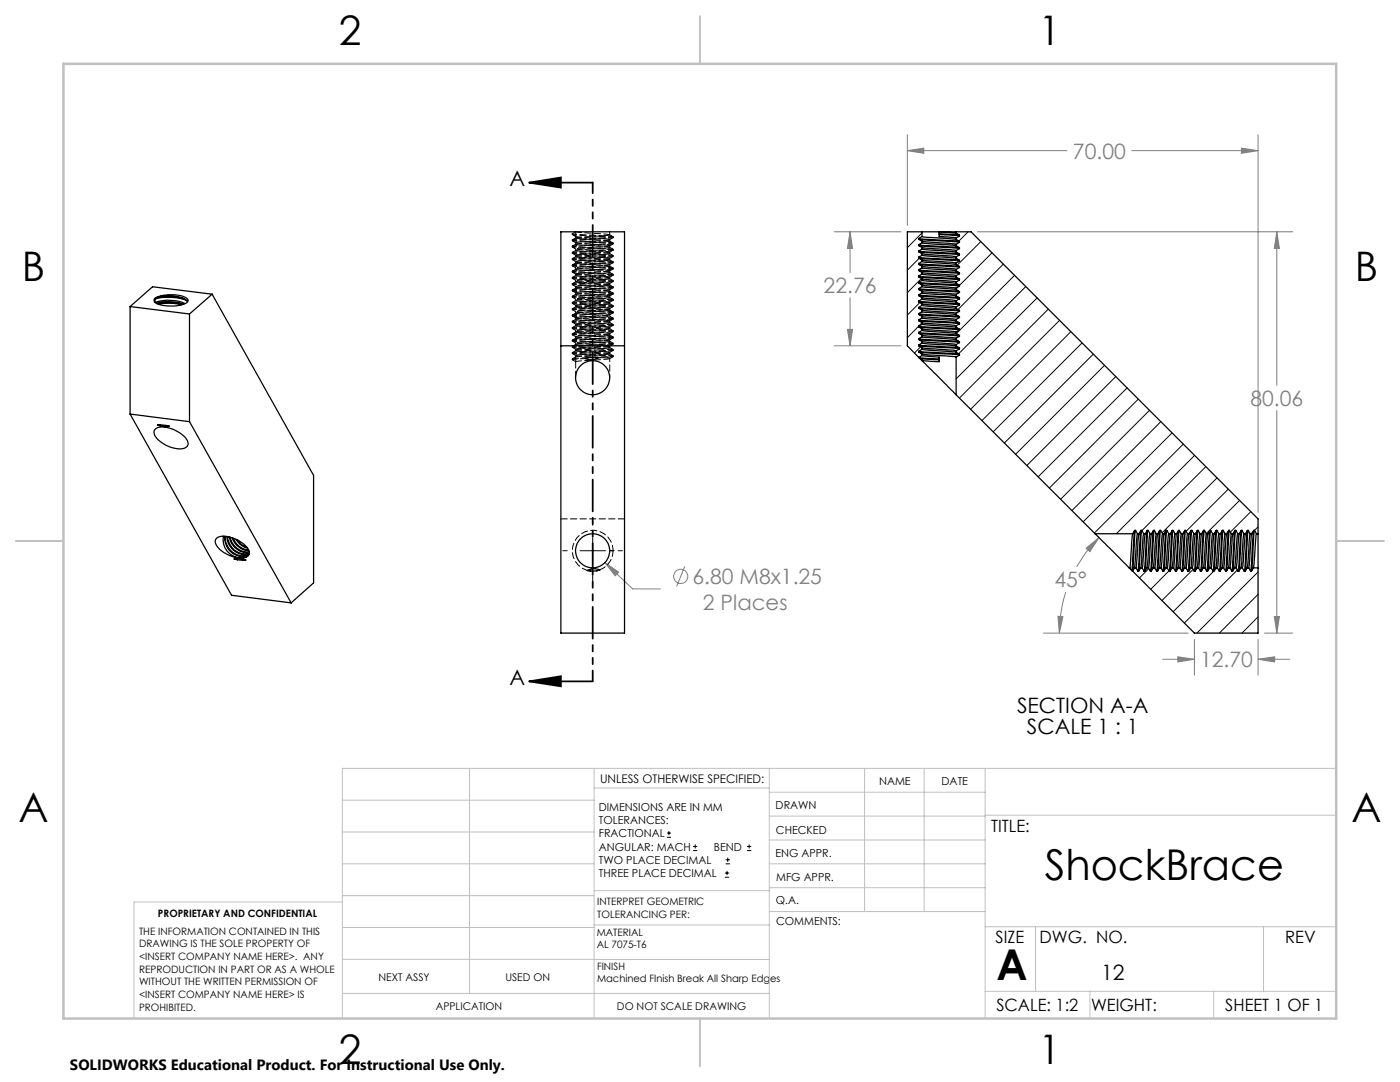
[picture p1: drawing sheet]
<svg xmlns="http://www.w3.org/2000/svg" width="279mm" height="216mm" viewBox="0 0 279 216" stroke-linecap="round" stroke-linejoin="round" font-family="sans-serif">
<g fill="none" stroke="#808080" stroke-width=".2">
<path d="M181.1 30.1l3.3-.5v1zM181.1 26.9v18.1M181.1 30.1h31.8M225.8 30.1h25.3M247.8 29.6l3.3 .5-3.3 .5zM251.1 26.9v75.4M166.5 46.2h13.3M169.7 46.2l.4 3.4h-1zM169.7 46.2v8.2M169.7 59.4v9.6M195.1 46.2h62.9M254.8 46.2l.5 3.4h-1z"/>
<path d="M254.8 46.2v30.7M166.5 69h13.3M169.1 65.7h1l-.4 3.3zM254.8 81.9v44.4M120.7 112.3l2.8 1.9-.7 .7zM120.7 112.3l5.6 5.2h5.5M136.7 113l-1.7 4M212.7 118.1a27.7 27.7 0 0 0-1.3 8.2M216.7 109.4l2.6-2.1-1.8 2.8zM219.3 107.3a25.5 25.5 0 0 0-4.4 5.8M208.2 126.3h28.9M211.1 123h1l-.7 3.3z"/>
<path d="M232 131.6h6.4M235.1 131.1l3.3 .5-3.3 .5zM238.4 127.6v7.1M251.1 131.6l3.3-.5v1zM251.1 127.6v7.1M251.1 131.6h6.3M252.3 126.3h5.7M254.3 123h1l-.5 3.3z"/>
<circle cx="135.9" cy="115" r="1.41"/>
</g>
<g fill="none" stroke="#000" stroke-width=".2">
<path d="M112.3 109.9h.9M115.7 109.9h5.1M118.3 104v.8M118.3 107.4v5M118.3 115v.9M123.4 109.9h.8M133.1 167.1h.8M133.1 166.2h.8M133.5 165.8v.9M138.3 169.7h.8M138.3 168.9h.8M138.7 168.5v.8"/>
<path d="M144.7 175h.8M144.7 174.2h.8M144.8 172.4h.9M144.8 171.6h.9M145.1 173.8v.8M145.2 171.1v.9M149.1 169.7h.8M149.1 168.9h.8M149.5 168.5v.8"/>
</g>
<path d="M105.6 36.4h12.7M105.6 36.4l6.3-1v2zM105.6 136h12.7M105.6 136l6.3-1.1v2z" fill="none" stroke="#000" stroke-width=".35"/>
<path d="M118.3 36.4v99.5" fill="none" stroke="#000" stroke-width=".35" stroke-dasharray="6.3 1.3 1.3 1.3 1.3 1.3" stroke-dashoffset="4.2"/>
<g fill="none" stroke="#c0c0c0" stroke-width=".2">
<path d="M68.3 159.7h50.3M93.7 153.3v44.9M118.6 153.3v49.9M118.6 157.2h34.9M153.5 153.3v49.9M153.5 158.1h43.1M172.5 153.3v28.6M184.4 153.3v28.6M196.6 153.3v49.9M266.7 153.3h-198.4v49.9M68.3 178.7h50.3M68.3 172.4h50.3"/>
<path d="M68.3 166h50.3M68.3 180h-41.6v23.2M118.6 177.7h35M153.5 167.6h43.1M153.5 162.8h43.1M153.5 172.4h43.1M153.5 177.1h43.1M196.6 162.7h70.1M68.3 198.2h85.2M68.3 191.4l85.2 .1M68.3 185.1h50.3M118.6 184.6h35"/>
<path d="M153.6 181.9h43M196.6 197.8h70.1M196.6 184.9h70.1M206.7 184.9v12.9M217.5 197.8v5.4M242.2 197.8v5.4M252.2 184.9v12.9"/>
</g>
<path d="M139.7 3.2v9.5M3.1 107.9h9.6M266.7 107.9h9.5M139.7 203.2v9.6" fill="none" stroke="#c0c0c0" stroke-width=".25"/>
<path d="M12.7 12.7h254v190.5h-254z" fill="none" stroke="#c0c0c0" stroke-width=".5"/>
<path d="M105.6 36.4l6.3-1v2zM105.6 136l6.3-1.1v2z" fill="#000"/>
<path d="M120.7 112.3l2.1 2.6 .7-.7zM169.7 46.2l.4 3.4h-1zM169.1 65.7h1l-.4 3.3zM235.1 131.1l3.3 .5-3.3 .5zM251.1 131.6l3.3-.5v1zM254.8 46.2l.5 3.4h-1zM254.3 123h1l-.5 3.3zM181.1 30.1l3.3-.5v1zM247.8 29.6l3.3 .5-3.3 .5zM216.7 109.4l2.6-2.1-1.8 2.8zM211.1 123h1l-.7 3.3z" fill="#808080"/>
<g fill="none" stroke="#000" stroke-width=".25">
<path d="M30.8 59.7a6.2 6.2 0 0 1 4.8-.8 1.97 1.97 0 0 1 1.9 1.1v.2a6.2 6.2 0 0 1-4.8 .8l-1.5-.5-.4-.3zM30.9 59.5a7.3 7.3 0 0 1 6.4 .4l.1 .2M30.9 59.7a9.9 9.9 0 0 1 6.4 .3M30.9 59.5v.8M31 59.5a10 10 0 0 1 5.8 .2M42.3 58.7l-11.9-1.5-4.4 4M42.3 58.7l-4.5 4M42.3 58.7l20.3 36.2v21.4l-4.5 4M111.9 46.2h12.7v80.1h-12.7zM183.3 52.6l8.1 .6M183.3 58.8l8.1 .6M183.3 57.6l8.1 .6"/>
<path d="M183.3 47.6l8.1 .6M183.3 51.3l8.1 .6M183.3 53.8l8.1 .6M183.3 56.3l8.1 .6M183.3 50.1l8.1 .6M183.3 55.1l8.1 .6M183.3 48.8l8.1 .6M183.3 58.8v.2l.7 .4M183.3 55.1v.1l.7 .4M183.3 51.3v.2l.7 .4M183.3 57.6v.1l.7 .4M183.3 53.8v.2l.7 .4"/>
<path d="M183.3 47.6v.1l.7 .4M183.3 56.3v.2l.7 .4M183.3 52.6v.1l.7 .4M183.3 48.8v.2l.7 .4M183.3 50.1v.1l.7 .4M183.4 59l8.1 .6M183.4 55.3l8.1 .5M183.4 51.5l8.1 .6M183.4 57.8l8.1 .5M183.4 56.5l8.1 .6M183.4 52.8l8.1 .6M183.4 49l8.1 .6"/>
<path d="M183.4 50.3l8.1 .6M183.5 54l8 .6M183.5 47.8l8 .6M184 52.2l-.7 .4M184 52.2l6.8 .6M184 51.9l6.8 .6M184 58.5l-.7 .3M184 58.5l6.8 .6M184 58.1l6.8 .6M184 57.2l-.7 .4M184 57.2l6.8 .6M184 56.9l6.8 .6"/>
<path d="M184 47.2l-.7 .4M184 47.2l6.8 .6M184 46.2h3.4M184 50.9l6.8 .7M184 50.6l6.8 .7M184 50.9l-.7 .4M184 53.4l-.7 .4M184 53.4l6.8 .7M184 53.1l6.8 .7M184 56l-.7 .3M184 56l6.8 .6M184 55.6l6.8 .7"/>
<path d="M184 49.7l-.7 .4M184 49.7l6.8 .6M184 49.4l6.8 .6M184 59.7l6.8 .6M184 59.4l6.8 .6M184 59.7l-.7 .4M184 54.7l6.8 .6M184 54.4l6.8 .6M184 54.7l-.7 .4M184 48.4l6.8 .7M184 48.1l6.8 .7M184 48.4l-.7 .4"/>
<path d="M184 46.2h-2.9v22.8l2.3 2.3M184 46.2v1M184 48.1v.3M184 49.4v.3M184 50.6v.3M184 51.9v.3M184 53.1v.3M184 54.4v.3M184 55.6v.4M184 56.9v.3M184 58.1v.4M184 59.4v.3"/>
<path d="M187.4 46.2v1l3.4 .3M187.4 46.2l3.3 .3M187.4 46.2h3.4M187.4 46.6l4 .3M187.4 46.8l4.1 .3M190.8 46.5v.1M190.8 52.8l.7 .4v.2M190.8 59.1l.7 .3v.2M190.8 57.8l.7 .4v.1M190.8 47.8l.7 .4v.2M190.8 51.6l.7 .4v.1M190.8 54.1l.7 .4v.1"/>
<path d="M190.8 56.6l.7 .3v.2M190.8 50.3l.7 .4v.2M190.8 55.3l.7 .4v.1M190.8 49.1l.7 .4v.1M190.8 46.6l.7 .4v.1M190.8 46.2h3l57.3 57.3v3M190.8 46.2v.4M190.8 47.5v.3M190.8 48.8v.3M190.8 50v.3M190.8 51.3v.3M190.8 52.5v.3"/>
<path d="M190.8 53.8v.3M190.8 55v.3M190.8 56.3v.3M190.8 57.5v.3M190.8 58.7v.4M191.5 59.6l-.7 .4M191.5 58.3l-.7 .4M191.5 57.1l-.7 .4M191.5 55.8l-.7 .5M191.5 54.6l-.7 .4M191.5 53.4l-.7 .4M191.5 52.1l-.7 .4"/>
<path d="M191.5 50.9l-.7 .4M191.5 49.6l-.7 .4M191.5 48.4l-.7 .4M191.5 47.1l-.7 .4M26 61.2l11.8 1.5M26 61.2v21.4M31 60.4a7.6 7.6 0 0 1 5.9 .2M31.3 60.6a8.6 8.6 0 0 1 5.3 .1M31.4 60.6h.1a10.4 10.4 0 0 1 5 .1M31.6 60.7l.7-.1a10.6 10.6 0 0 1 4 .2M37.8 62.7v21.4M111.9 69h12.7"/>
<path d="M116.8 71.5l1.9-.2 .6 .1-1.3 .4zM183.3 63.8l8.1 .6M183.3 70.1l8.1 .6M183.3 68.8l8.1 .6M183.3 65.1l8.1 .6M183.3 62.6l8.1 .5M183.3 67.6l8.1 .6M183.3 61.3l8.1 .6M183.3 60.1l8.1 .6M183.3 66.3l8.1 .6M183.3 68.8v.2l.7 .4M183.3 70.1v.1l.7 .4"/>
<path d="M183.3 67.6v.1l.7 .4M183.3 66.3v.2l.7 .4M183.3 65.1v.1l.7 .4M183.3 62.6v.1l.7 .4M183.3 60.1v.2l.7 .3M183.3 61.3v.2l.7 .4M183.3 63.8v.2l.7 .4M183.4 71.3v.1M183.4 71.4l4 .2M183.4 71.4l.2 .1M183.4 69l8.1 .6M183.4 70.3l8.1 .6"/>
<path d="M183.4 67.8l8.1 .6M183.4 65.3l8.1 .6M183.4 62.8l8.1 .6M183.4 61.5l8.1 .6M183.4 64l8.1 .6M183.5 66.5l8 .6M183.5 60.3l8 .6M183.6 71.5l3.8 .3M183.6 71.5l.2 .3M184 72l6.8 6.8M184 70.9l3.4 .4v.9l-3.3-.3M184 70.6l6.8 .7"/>
<path d="M184 70.9l-.6 .4M184 63.4l-.7 .4M184 63.4l6.8 .7M184 63.1l6.8 .6M184 69.7l-.7 .4M184 69.7l6.8 .6M184 69.4l6.8 .6M184 68.4l6.8 .7M184 68.1l6.8 .7M184 68.4l-.7 .4M184 64.7l6.8 .6M184 64.4l6.8 .6"/>
<path d="M184 64.7l-.7 .4M184 62.2l-.7 .4M184 62.2l6.8 .6M184 61.9l6.8 .6M184 67.2l-.7 .4M184 67.2l6.8 .6M184 66.9l6.8 .6M184 60.9l6.8 .7M184 60.6l6.8 .6M184 60.9l-.7 .4M184 65.9l-.7 .4M184 65.9l6.8 .7"/>
<path d="M184 65.6l6.8 .7M184 60.6v.3M184 61.9v.3M184 63.1v.3M184 64.4v.3M184 65.6v.3M184 66.9v.3M184 68.1v.3M184 69.4v.3M184 70.6v.3M184 71.9v.1M184 71.9h.1"/>
<path d="M184 71.9l-.2-.1 .2 .2M190.8 64.1l.7 .4v.1M190.8 70.3l.7 .4v.2M190.8 69.1l.7 .4v.1M190.8 65.3l.7 .4v.2M190.8 62.8l.7 .4v.2M190.8 67.8l.7 .4v.2M190.8 61.6l.7 .3v.2M190.8 60.3l.7 .4v.2M190.8 66.6l.7 .4v.1M190.8 60v.3M190.8 61.2v.4"/>
<path d="M190.8 62.5v.3M190.8 63.7v.4M190.8 65v.3M190.8 66.3v.3M190.8 67.5v.3M190.8 68.8v.3M190.8 70v.3M190.8 71.3v7.5M190.8 78.8l27.7 27.7M191.5 68.4l-.7 .4M191.5 67.1l-.7 .4M191.5 65.9l-.7 .4"/>
<path d="M191.5 64.6l-.7 .4M191.5 63.4l-.7 .3M191.5 62.1l-.7 .4M191.5 60.9l-.7 .3M191.5 70.9l-.7 .4M191.5 69.6l-.7 .4M26 82.6l11.8 1.5M26 82.6l20.2 36.2 11.9 1.5M30.9 85.7a3.1 3.1 0 0 1 3.3-.2 4.7 4.7 0 0 1 3.3 2.9 1.35 1.35 0 0 1-1.8 1.2 6 6 0 0 1-4.9-3l-.1-.5zM31.4 84.8l2.4 .2-.9 .1zM37.8 84.1l20.3 36.2M43.3 107.4a4.6 4.6 0 0 1 4.4 .5 3.4 3.4 0 0 1 2 2.6 1.66 1.66 0 0 1-2.1 .8 5.8 5.8 0 0 1-4.6-2.9v-.7z"/>
<path d="M44.6 107a3.6 3.6 0 0 0 4.3 4.2l.6-.3M44.9 107a3.5 3.5 0 0 0 4.7 3.7M45 107a3.5 3.5 0 0 0 4.7 3.6M45.3 107.1a3.5 3.5 0 0 0 4.4 3.4M45.4 107.1a3.5 3.5 0 0 0 4.3 3.3M45.8 107.2a3.6 3.6 0 0 0 3.9 3M45.9 107.2a3.6 3.6 0 0 0 3.8 2.9M46.4 107.3a3.6 3.6 0 0 0 3.2 2.6M46.5 107.4a3.5 3.5 0 0 0 3.1 2.3M46.8 111.5l.6 .2M47.1 107.6v.1a3.7 3.7 0 0 0 2.3 1.7M47.4 111.7l-.7-.2 .9-.1 1.5 .4h-.6"/>
<path d="M47.4 111.7l1.1 .1M47.4 107.8a3.3 3.3 0 0 0 1.8 1.4M49 111.7l-.5 .1M117.2 113.8l1.4-.3 1.1 .2-.6 .2zM218.5 106.5l6.9 6.8M218.5 106.5h7.6M225.4 113.3h.1M225.4 113.3l.2 .2M225.5 113.3l.1 .2M225.6 113.5l.3 .3M225.9 113.8l.1 .1M226.1 106.5l-.6 6.8"/>
<path d="M226.4 113.3l-.4 .6M226.4 113.3h.3M226.4 105.9l-.5 7.9M226.6 105.8l-.6 8.1M226.6 105.8l.4 .7M226.6 105.8h-.2l-.3 .7M226.7 113.3l.4 .7M227 106.5l-.6 6.8M227 106.5h.3M227.3 106.5l-.6 6.8M227.6 113.3l-.4 .7h-.1M227.6 113.3h.3"/>
<path d="M227.7 105.9l-.6 8.1M227.9 105.8l.3 .7M227.9 105.8l-.6 8.1M227.9 105.8h-.2l-.4 .7M227.9 113.3l.4 .7M228.2 106.5l-.6 6.8M228.2 106.5h.4M228.6 106.5l-.7 6.8M228.9 113.3l-.4 .7h-.2M228.9 113.3h.3M228.9 105.9l-.6 8.1M229.1 105.8l.4 .7"/>
<path d="M229.1 105.8l-.6 8.1M229.1 105.8h-.1l-.4 .7M229.2 113.3l.4 .7M229.5 106.5l-.6 6.8M229.5 106.5h.3M229.8 106.5l-.6 6.8M230.1 113.3l-.4 .7h-.1M230.1 113.3h.3M230.2 105.9l-.6 8.1M230.4 105.8l.4 .7M230.4 105.8l-.6 8M230.4 105.8h-.2l-.4 .7"/>
<path d="M230.4 113.3l.4 .7M230.8 106.5l-.7 6.8M230.8 106.5h.3M231.1 106.5l-.7 6.8M231.4 113.3l-.4 .7h-.2M231.4 113.3h.3M231.4 105.9l-.6 8.1M231.6 105.8l.4 .7M231.6 105.8l-.6 8.1M231.6 105.8h-.1l-.4 .7M231.7 113.3l.4 .7M232 106.5l-.6 6.8"/>
<path d="M232 106.5h.3M232.3 106.5l-.6 6.8M232.6 113.3l-.4 .7h-.1M232.6 113.3h.3M232.7 105.9l-.6 8.1M232.9 105.8l.4 .7M232.9 105.8l-.6 8.1M232.9 105.8h-.2l-.4 .7M232.9 113.3l.4 .7M233.3 106.5l-.7 6.8M233.3 106.5h.3M233.6 106.5l-.7 6.8"/>
<path d="M233.9 113.3l-.4 .7h-.2M233.9 113.3h.3M233.9 105.9l-.6 8.1M234.1 105.8l.4 .7M234.1 105.8l-.6 8.1M234.1 105.8h-.1l-.4 .7M234.2 113.3l.4 .7M234.5 106.5l-.6 6.8M234.5 106.5h.3M234.8 106.5l-.6 6.8M235.1 113.3l-.4 .7h-.1M235.1 113.3h.3"/>
<path d="M235.2 105.9l-.6 8.1M235.4 105.8l.4 .7M235.4 105.8l-.6 8.1M235.4 105.8h-.2l-.4 .7M235.4 113.3l.4 .7M235.8 106.5l-.7 6.8M235.8 106.5h.3M236.1 106.5l-.7 6.8M236.4 113.3l-.4 .7h-.2M236.4 113.3h.3M236.4 105.9l-.6 8.1M236.6 105.8l.4 .7"/>
<path d="M236.6 105.8l-.6 8M236.6 105.8h-.1l-.4 .7M236.7 113.3l.4 .7M237 106.5l-.6 6.8M237 106.5h.3M237.3 106.5l-.6 6.8M237.6 113.3l-.4 .7h-.1M237.6 113.3h.3M237.7 105.9l-.6 8.1M237.9 105.8l.4 .7M237.9 105.8l-.6 8.1M237.9 105.8h-.2l-.4 .7"/>
<path d="M237.9 113.3l.4 .7M238.3 106.5l-.7 6.8M238.3 106.5h.3M238.6 106.5l-.7 6.8M238.9 113.3l-.4 .7h-.2M238.9 113.3h.3M238.9 105.9l-.6 8.1M239.1 105.8l.4 .7M239.1 105.8l-.6 8.1M239.1 105.8h-.1l-.4 .7M239.2 113.3l.4 .7M239.5 106.5l-.6 6.8"/>
<path d="M239.5 106.5h.3M239.8 106.5l-.6 6.8M240.1 113.3l-.4 .7h-.1M240.1 113.3h.4M240.2 105.9l-.6 8.1M240.4 105.8l.4 .7M240.4 105.8l-.6 8.1M240.4 105.8h-.2l-.4 .7M240.5 113.3l.3 .7M240.8 106.5l-.7 6.8M240.8 106.5h.3M241.1 106.5l-.6 6.8"/>
<path d="M241.4 113.3l-.4 .7h-.2M241.4 113.3h.3M241.4 105.9l-.6 8.1M241.6 105.8l.4 .7M241.6 105.8l-.5 8.1M241.6 105.8h-.1l-.4 .7M241.7 113.3l.4 .7M242 106.5l-.6 6.8M242 106.5h.3M242.3 106.5l-.6 6.8M242.6 113.3l-.3 .7h-.2M242.6 113.3h.4"/>
<path d="M242.7 105.9l-.6 8.1M242.9 105.8l.3 .7M242.9 105.8l-.6 8M242.9 105.8h-.2l-.4 .7M243 113.3l.3 .7M243.2 106.5l-.6 6.8M243.2 106.5h.4M243.6 106.5l-.6 6.8M243.9 113.3l-.4 .7h-.2M243.9 113.3h.3M243.9 105.9l-.6 8.1M244.1 105.8l.4 .7"/>
<path d="M244.1 105.8l-.6 8.1M244.1 105.8h-.2l-.3 .7M244.2 113.3l.4 .7M244.5 106.5l-.6 6.8M244.5 106.5h.3M244.8 106.5l-.6 6.8M245.1 113.3l-.3 .7h-.2M245.1 113.3h.3M245.2 105.9l-.6 8.1M245.4 105.8l.3 .7M245.4 105.8l-.6 8.1M245.4 105.8h-.2l-.4 .7"/>
<path d="M245.4 113.3l.5 .7M245.7 106.5l-.6 6.8M245.7 106.5h.4M246.1 106.5l-.7 6.8M246.4 113.3l-.4 .7h-.1M246.4 113.3h.3M246.4 105.9l-.5 8.1M246.6 105.8l.4 .7M246.6 105.8l-.6 8.1M246.6 105.8h-.1l-.4 .7M246.7 113.3l.4 .7M247 106.5l-.6 6.8"/>
<path d="M247 106.5h.3M247.3 106.5l-.6 6.8M247.6 113.3l-.4 .7h-.1M247.6 113.3h.3M247.7 105.9l-.6 8.1M247.9 105.8l.3 .7M247.9 105.8l-.6 8.1M247.9 105.8h-.2l-.4 .7M247.9 113.3l.4 .7M248.2 106.5l-.6 6.8M248.2 106.5h.4M248.6 106.5l-.7 6.8"/>
<path d="M248.9 113.3l-.4 .7h-.2M248.9 113.3h.3M248.9 105.9l-.6 8.1M249.1 105.8l.4 .7M249.1 105.8l-.6 8M249.1 105.8h-.1l-.4 .7M249.2 113.3l.4 .7M249.5 106.5l-.6 6.8M249.5 106.5h.3M249.8 106.5l-.6 6.8M250.1 113.3l-.4 .7h-.1M250.1 113.3h1"/>
<path d="M250.2 105.9l-.6 8.1M250.4 105.8l.4 .7M250.4 105.8l-.6 8.1M250.4 105.8h-.2l-.4 .7M250.8 106.5l-.7 6.8M250.8 106.5h.3M251.1 106.5v6.8M251.1 113.3v13h-12.7l-12.4-12.4"/>
<circle cx="118.3" cy="75.4" r="3.4"/>
<circle cx="118.3" cy="109.9" r="3.4"/>
</g>
<g fill="none" stroke="#000" stroke-width=".2" stroke-dasharray="1.3 .6" stroke-dashoffset=".4">
<path d="M114.2 46.6l8.1 .6M114.2 47.9l8.1 .6M114.2 49.1l8.1 .6M114.2 50.4l8.1 .6M114.2 51.6l8.1 .6M114.2 52.9l8.1 .6M114.2 54.1l8.1 .6M114.2 55.4l8.1 .6M114.2 56.6l8.1 .6M114.2 57.9l8.1 .6M114.2 59.1l8.1 .6M114.2 46.8l.7 .4"/>
<path d="M114.2 46.8l8.1 .6M114.2 59.3l.7 .4M114.2 49.3l.7 .4M114.2 55.5l.7 .4M114.2 51.8l.7 .4M114.2 53l.7 .4M114.2 56.8l.7 .4M114.2 58l.7 .4M114.2 54.3l.7 .4M114.2 50.5l.7 .4M114.2 48l.7 .4M114.3 55.6l8 .5"/>
<path d="M114.3 58.1l8 .5M114.3 53.1l8 .5M114.4 46.8l.6 .4M114.9 46.2l-.7 .4M114.9 47.5l-.7 .4M114.9 51.2l-.7 .4M114.9 57.5l-.7 .4M114.9 55l-.7 .4M114.9 53.7l-.7 .4M114.9 52.5l-.7 .4M114.9 50l-.7 .4M114.9 60l-.7 .4"/>
<path d="M114.9 56.2l-.7 .4M114.9 58.7l-.7 .4M114.9 48.7l-.7 .4M121.7 51.6l.6-.4M121.7 55.3l.6-.4M121.7 57.8l.6-.4M121.7 54.1l.6-.4M121.7 50.3l.6-.4M121.7 47.8l.6-.4M121.7 59.1l.7-.4M121.7 56.6l.7-.4M121.7 49.1l.7-.4"/>
<path d="M121.7 52.8l.7-.4M122.3 54.9l-8.1 .6M122.3 56l-.6-.4M122.3 47.3l-8.1 .6M122.3 48.5l-8 .6M122.3 49.8l-8.1 .6M122.3 51l-8.1 .6M122.3 52.3l-8.1 .6M122.3 53.5l-8.1 .6M122.3 54.8l-8.1 .6M122.3 56l-8.1 .6M122.3 57.3l-8.1 .6"/>
<path d="M122.3 58.5l-8.1 .6M122.3 59.8l-8.1 .6M122.3 52.2l-.6-.4M122.3 49.7l-.6-.4M122.3 53.5l-.6-.4M122.3 57.2l-.6-.4M122.3 59.7l-.6-.4M122.4 47.2l-.7-.4M122.4 48.5l-.7-.4M122.4 51l-.7-.4M122.4 58.5l-.7-.4M122.4 54.7l-.7-.4"/>
<path d="M183.5 59l.6 .4M183.5 55.3l.6 .4M183.5 51.5l.6 .4M183.5 57.8l.6 .4M183.5 54l.6 .4M183.5 47.8l.6 .4M183.5 56.5l.6 .4M183.5 52.8l.6 .4M183.5 49l.6 .4M183.5 50.3l.6 .4M191.4 53.1l-.7-.3M191.4 59.4l-.7-.4"/>
<path d="M191.4 58.1l-.7-.3M191.4 48.1l-.7-.3M191.4 51.9l-.7-.4M191.4 54.4l-.7-.4M191.4 56.9l-.7-.4M191.4 50.6l-.7-.3M191.4 55.6l-.7-.3M191.4 49.4l-.7-.4M191.5 46.9l-.7-.4M114.2 60.4l8.1 .6M114.2 61.6l8.1 .6M114.2 62.9l8.1 .6"/>
<path d="M114.2 64.1l8.1 .6M114.2 65.4l8.1 .6M114.2 66.6l8.1 .6M114.2 67.9l8.1 .6M114.2 69.1l8.1 .6M114.2 70.4l8.1 .6M114.2 71.6l.7-.4M114.2 63l.7 .4M114.2 69.3l.7 .4M114.2 66.8l.7 .4M114.2 65.5l.7 .4M114.2 70.5l.7 .4"/>
<path d="M114.2 60.5l.7 .4M114.2 68l.7 .4M114.2 64.3l.7 .4M114.2 61.8l.7 .4M114.3 63.1l8 .5M114.3 65.6l8 .5M114.9 72.2l-.7-.4M114.9 61.2l-.7 .4M114.9 65l-.7 .4M114.9 68.7l-.7 .4M114.9 67.5l-.7 .4M114.9 66.2l-.7 .4"/>
<path d="M114.9 63.7l-.7 .4M114.9 70l-.7 .4M114.9 62.5l-.7 .4M121.7 65.3l.6-.4M121.7 69.1l.6-.4M121.7 71.6l.6-.4M121.7 67.8l.6-.4M121.7 61.6l.6-.4M121.7 64.1l.7-.4M121.7 60.3l.7-.4M121.7 62.8l.7-.4M121.7 70.3l.7-.4"/>
<path d="M121.7 66.6l.7-.4M122.3 69.7l-.6-.4M122.3 61l-8.1 .6M122.3 62.3l-8 .6M122.3 63.5l-8.1 .6M122.3 64.8l-8.1 .6M122.3 66l-8.1 .6M122.3 67.3l-8.1 .6M122.3 68.5l-8.1 .6M122.3 69.8l-8.1 .6M122.3 66l-.6-.4M122.3 63.5l-.6-.4"/>
<path d="M122.3 67.2l-.6-.4M122.3 71l-.6-.4M122.4 61l-.7-.4M122.4 64.7l-.7-.4M122.4 62.2l-.7-.4M122.4 68.5l-.7-.4M183.5 69l.6 .4M183.5 70.3l.6 .4M183.5 67.8l.6 .4M183.5 66.5l.6 .4M183.5 65.3l.6 .4M183.5 62.8l.6 .4"/>
<path d="M183.5 60.3l.6 .4M183.5 61.5l.6 .4M183.5 64l.6 .4M191.4 64.4l-.7-.4M191.4 70.6l-.7-.3M191.4 69.4l-.7-.4M191.4 65.6l-.7-.3M191.4 63.1l-.7-.3M191.4 68.1l-.7-.3M191.4 61.9l-.7-.4M191.4 60.6l-.7-.3M191.4 66.9l-.7-.4"/>
<path d="M117.2 113.8l.8 .1M119.1 113.9l.8-.3M226.1 113.9l.3-.7M226.4 105.9l-.4 .7M227.3 113.9l.4-.7M227.7 105.9l-.4 .7M228.6 113.9l.3-.7M228.9 105.9l-.4 .7M229.8 113.9l.4-.7M230.2 105.9l-.4 .7M231.1 113.9l.3-.7M231.4 105.9l-.4 .7"/>
<path d="M232.3 113.9l.4-.7M232.7 105.9l-.4 .7M233.6 113.9l.3-.7M233.9 105.9l-.4 .7M234.8 113.9l.4-.7M235.2 105.9l-.4 .7M236.1 113.9l.3-.7M236.4 105.9l-.4 .7M237.3 113.9l.4-.7M237.7 105.9l-.4 .7M238.6 113.9l.3-.7M238.9 105.9l-.4 .7"/>
<path d="M239.8 113.9l.4-.7M240.2 105.9l-.4 .7M241.1 113.9l.3-.7M241.4 105.9l-.4 .7M242.3 113.9l.4-.7M242.7 105.9l-.4 .7M243.6 113.9l.3-.7M243.9 105.9l-.4 .7M244.8 113.9l.4-.7M245.2 105.9l-.4 .7M246.1 113.9l.3-.7M246.4 105.9l-.4 .7"/>
<path d="M247.3 113.9l.4-.7M247.7 105.9l-.4 .7M248.6 113.9l.3-.7M248.9 105.9l-.4 .7M249.8 113.9l.4-.7M250.2 105.9l-.4 .7"/>
</g>
<path d="M122.3 71l-3.6 .3" fill="none" stroke="#000" stroke-width=".2" stroke-dasharray="1.3 .6" stroke-dashoffset=".7"/>
<g fill="none" stroke="#000" stroke-width=".2" stroke-dasharray="1.3 .6" stroke-dashoffset=".1">
<path d="M114.9 46.2l6.8 .6M114.9 47.2l6.7 .6M114.9 52.5l6.8 .6M114.9 58.7l6.8 .6M114.9 51.2l6.8 .6M114.9 57.5l6.8 .6M114.9 50l6.8 .6M114.9 56.3l6.8 .6M114.9 48.8l6.8 .5M114.9 55l6.8 .6M114.9 47.5l6.8 .6M114.9 53.8l6.8 .5"/>
<path d="M121.6 51.6l-6.7 .6M121.7 57.8l-6.8 .6M121.7 54.1l-6.8 .6M121.7 50.3l-6.8 .6M121.7 47.8l-6.8 .6M121.7 56.6l-6.8 .6M121.7 53.1l-6.8 .6M121.7 59.4l-6.8 .6M121.7 46.9l-6.8 .6M121.7 51.9l-6.8 .6M121.7 54.4l-6.8 .6M121.7 58.1l-6.8 .6"/>
<path d="M121.7 48.1l-6.8 .6M121.7 50.6l-6.8 .6M121.7 55.6l-6.8 .6M121.7 56.9l-6.8 .6M121.7 49.4l-6.8 .6M122.3 51.2l-8.1 .6 8.1 .6M122.3 53.7l-8.1 .6 8.1 .6M122.3 58.7l-8.1 .6 8.1 .6M122.3 48.7l-8.1 .6 8.1 .6M122.3 56.2l-8.1 .6 8.1 .6M114.9 66.2l6.8 .6M114.9 65l6.8 .6"/>
<path d="M114.9 63.7l6.8 .7M114.9 70l6.8 .6M114.9 68.8l6.8 .5M114.9 61.3l6.8 .5M114.9 67.5l6.8 .6M114.9 60l6.8 .6M121.6 69.1l-6.7 .6M121.7 71.6l-6.8 .6M121.7 64.1l-6.8 .6M121.7 60.3l-6.8 .6M121.7 62.8l-6.8 .6M121.7 70.3l-6.8 .6"/>
<path d="M121.7 66.6l-6.8 .6M121.7 66.9l-6.8 .6M121.7 60.6l-6.8 .6M121.7 65.6l-6.8 .6M121.7 68.1l-6.8 .6M121.7 64.4l-6.8 .6M121.7 61.9l-6.8 .6M121.7 70.6l-6.8 .6M121.7 69.4l-6.8 .6M122.3 68.7l-8.1 .6 8.1 .6M122.3 71.2l-2.9 .2M122.3 61.2l-8.1 .6 8.1 .6"/>
<path d="M122.3 63.7l-8.1 .6 8.1 .6M122.3 66.2l-8.1 .6 8.1 .6M119.8 113.7a4.1 4.1 0 0 0 2.6-3.8"/>
</g>
<g fill="none" stroke="#000" stroke-width=".2" stroke-dasharray="1.3 .6" stroke-dashoffset=".5">
<path d="M114.3 50.6l8 .5M114.3 48.1l8 .5M114.9 47.2v-1M121.6 55.3l-6.7 .6 6.7 .6M121.7 59.1l-6.8 .6 6.7 .6M121.7 49.1l-6.8 .6 6.7 .6M121.7 52.8l-6.8 .6 6.7 .6M114.3 70.6l8 .5M114.3 60.6l8 .5M114.3 68.1l8 .5M114.9 71.2v1M114.9 62.5l6.8 .6-6.8 .6"/>
<path d="M121.6 65.3l-6.7 .6 6.7 .6M121.7 67.8l-6.8 .6 6.7 .6M121.7 61.6l-6.8 .6 6.7 .6"/>
</g>
<g fill="none" stroke="#000" stroke-width=".2" stroke-dasharray="1.3 .6">
<path d="M114.2 46.6v.2M114.2 47.9v.1M114.2 49.1v.2M114.2 50.4v.1M114.2 51.6v.2M114.2 52.9v.1M114.2 54.1v.2M114.2 55.4v.1M114.2 56.6v.2M114.2 57.9v.1M114.2 59.1v.2M114.3 49.1v.1"/>
<path d="M114.3 50.3v.2M114.3 51.6v.1M114.3 52.8v.2M114.3 54.1v.1M114.3 55.3v.2M114.3 56.6v.1M114.3 57.8v.2M114.3 59.1v.1M114.3 47.8v.2M114.9 59.7v.3M114.9 58.4v.3M114.9 57.2v.3"/>
<path d="M114.9 55.9v.3M114.9 54.7v.3M114.9 53.4v.3M114.9 52.2v.3M114.9 50.9v.3M114.9 49.7v.3M114.9 48.4v.3M114.9 47.2v.3M121.7 47.8h.1M121.7 49v.1M121.7 50.3h.1M121.7 52.8h.1"/>
<path d="M121.7 54v.1M121.7 55.3h.1M121.7 56.5v.1M121.7 57.8h.1M121.7 59v.1M121.7 46.9v-.7M121.7 48.1v-.3M121.7 49.4v-.4M121.7 50.6v-.3M121.7 51.9v-.4M121.7 53.1v-.3M121.7 54.4v-.4"/>
<path d="M121.7 55.6v-.3M121.7 56.9v-.4M121.7 58.1v-.3M121.7 59.4v-.4M122.3 47.4h.1M122.3 49.9h.1M122.3 53.7h.1M122.3 54.9h.1M122.3 57.4h.1M122.3 58.7h.1M122.3 59.9h.1M122.4 48.7v-.2"/>
<path d="M122.4 49.9v-.1M122.4 51.2v-.2M122.4 52.4v-.1M122.4 53.7v-.2M122.4 54.9v-.1M122.4 56.2v-.2M122.4 57.4v-.1M122.4 58.7v-.2M122.4 59.9v-.1M122.4 47.4v-.1M183.4 59h.1M183.4 55.2l.1 .1"/>
<path d="M183.4 51.5h.1M183.4 57.7l.1 .1M183.4 54h.1M183.4 47.7l.1 .1M183.4 56.5h.1M183.4 52.7l.1 .1M183.4 49h.1M183.4 50.2l.1 .1M191.4 58.1l.1 .1M191.4 51.9h.1M191.4 53.1l.1 .1M191.4 59.4h.1"/>
<path d="M191.4 56.9h.1M191.4 50.6l.1 .1M191.4 55.6l.1 .1M191.4 49.4h.1M191.4 48.1l.1 .1M191.4 54.4h.1M191.5 46.9h.1M114.2 71.8v-.2M114.2 60.4v.1M114.2 61.6v.2M114.2 62.9v.1M114.2 64.1v.2"/>
<path d="M114.2 65.4v.1M114.2 66.6v.2M114.2 67.9v.1M114.2 69.1v.2M114.2 70.4v.1M114.3 60.3v.2M114.3 61.6v.1M114.3 62.8v.2M114.3 64.1v.1M114.3 65.3v.2M114.3 66.6v.1M114.3 67.8v.2"/>
<path d="M114.3 69.1v.1M114.3 70.3v.2M114.9 72.2v3.1M114.9 70.9v.3M114.9 69.7v.3M114.9 68.4v.3M114.9 67.2v.3M114.9 65.9v.3M114.9 64.7v.3M114.9 63.4v.3M114.9 62.2v.3M114.9 60.9v.3"/>
<path d="M117.5 71.4l-3.3 .2M121.7 60.3h.1M121.7 61.5v.1M121.7 62.8h.1M121.7 64v.1M121.7 65.3h.1M121.7 66.5v.1M121.7 67.8h.1M121.7 69v.1M121.7 70.3h.1M121.7 71.5v.1M121.7 60.6v-.3"/>
<path d="M121.7 61.9v-.4M121.7 63.1v-.3M121.7 64.4v-.4M121.7 65.6v-.3M121.7 66.9v-.4M121.7 68.1v-.3M121.7 69.4v-.4M121.7 70.6v-.3M122.3 61.2h.1M122.3 62.4h.1M122.3 63.7h.1M122.3 64.9h.1"/>
<path d="M122.3 67.4h.1M122.3 71.2h.1M122.4 61.2v-.2M122.4 62.4v-.1M122.4 63.7v-.2M122.4 64.9v-.1M122.4 66.2v-.2M122.4 67.4v-.1M122.4 68.7v-.2M122.4 69.9v-.1M122.4 71.2v-.2M183.4 69h.1"/>
<path d="M183.4 70.2l.1 .1M183.4 67.7l.1 .1M183.4 66.5h.1M183.4 65.2l.1 .1M183.4 62.7l.1 .1M183.4 60.2l.1 .1M183.4 61.5h.1M183.4 64h.1M183.9 71.8l.2 .1M187.4 72.2v-.4M187.4 71.6v-.4M187.4 71.8v-.2"/>
<path d="M191.4 70.6l.1 .1M191.4 64.4h.1M191.4 69.4h.1M191.4 65.6l.1 .1M191.4 63.1l.1 .1M191.4 68.1l.1 .1M191.4 61.9h.1M191.4 60.6l.1 .1M191.4 66.9h.1M111.9 103.5h12.7M121.7 110.1v-.2M121.7 109.9v-.1"/>
<path d="M121.7 109.9h.1M122.4 109.9h.1M226 113.9h.1M226.5 105.8l-.1 .1M227.3 113.8v.2M227.7 105.8v.1M228.6 113.8l-.1 .2M229 105.8l-.1 .1M229.8 113.8v.2M230.2 105.8v.1M231.1 113.8l-.1 .2M231.5 105.8l-.1 .1"/>
<path d="M232.3 113.8v.2M232.7 105.8v.1M233.6 113.8l-.1 .2M234 105.8l-.1 .1M234.8 113.8v.2M235.2 105.8v.1M236.1 113.8l-.1 .2M236.5 105.8l-.1 .1M237.3 113.8v.2M237.7 105.8v.1M238.6 113.8l-.1 .2M239 105.8l-.1 .1"/>
<path d="M239.8 113.8v.2M240.2 105.8v.1M241.1 113.8l-.1 .2M241.5 105.8l-.1 .1M242.3 113.8v.2M242.7 105.8v.1M243.6 113.8l-.1 .2M244 105.8l-.1 .1M244.8 113.8v.2M245.2 105.8v.1M246.1 113.8l-.1 .2M246.5 105.8l-.1 .1"/>
<path d="M247.3 113.8v.2M247.7 105.8v.1M248.6 113.8l-.1 .2M249 105.8l-.1 .1M249.8 113.8v.2M250.2 105.8v.1"/>
</g>
<path d="M122.3 57.4l-8.1 .6M122.3 47.4l-8 .7M122.3 49.9l-8 .6M122.3 59.9l-8 .6M122.3 52.4l-8 .6M116.8 71.5l-2.6 .3M122.3 67.4l-8 .6M122.3 64.9l-8 .6M122.3 69.9l-8 .6M122.3 62.4l-8.1 .6M121.7 109.9h.7M122.4 109.9h-.7" fill="none" stroke="#000" stroke-width=".2" stroke-dasharray="1.3 .6" stroke-dashoffset=".3"/>
<g fill="none" stroke="#000" stroke-width=".2" stroke-dasharray="1.3 .6" stroke-dashoffset=".2">
<path d="M115 48.5l6.6 .5M115 51l6.6 .5M115 52.2l6.6 .6M115 54.7l6.6 .6M115 57.2l6.6 .6M115 58.5l6.6 .5M115 63.5l6.6 .5M115 69.7l6.6 .6M115 61l6.6 .5M115 64.7l6.6 .6M115 67.2l6.6 .6M115 71l6.6 .5"/>
<path d="M122.4 109.9a4.1 4.1 0 0 0-3.7-4.1 4.1 4.1 0 0 0-4.4 3.4 4.1 4.1 0 0 0 2.9 4.6"/>
</g>
<path d="M121.7 75.3v-3.8" fill="none" stroke="#000" stroke-width=".2" stroke-dasharray="1.3 .6" stroke-dashoffset=".6"/>
<g fill="none" stroke="#000" stroke-width=".2">
<path d="M183.4 51.5l-2.3 2.4M183.9 55.6l-2.8 2.8M184 46.5l-2.9 2.9M191.1 57.3l-.3 .3M193.2 46.2l-1.9 1.9M195.7 48.2l-4.7 4.7M198 50.4l-6.5 6.5M200.2 52.7l-9 9.1M202.5 55l-11.6 11.6M204.7 57.2l-13.4 13.4M207 59.4l-16.2 16.2M183.3 65.1l-2.2 2.3"/>
<path d="M183.6 60.4l-2.5 2.5M183.7 69.2l-1.2 1.2M184 64.4l-.6 .7M209.2 61.7l-17.7 17.7M211.5 63.9l-17.8 17.8M213.7 66.2l-17.7 17.7M215.9 68.4l-17.7 17.7M218.2 70.7l-17.8 17.7M220.4 72.9l-17.7 17.7M222.7 75.1l-17.8 17.8M224.9 77.4l-17.7 17.7M227.2 79.7l-17.8 17.7"/>
<path d="M229.4 81.9l-17.7 17.7M231.7 84.1l-17.8 17.8M233.9 86.4l-17.7 17.7M236.1 88.6l-17.7 17.8M238.4 90.9l-15.6 15.6M240.6 93.1l-12.7 12.8M242.9 95.4l-11 10.9M245.1 97.6l-8.4 8.4M247.4 99.9l-6.7 6.6M227.4 106.3l-.1 .2M229.3 113.5l-1.9 1.8M233.3 113.9l-3.6 3.7"/>
<path d="M233.9 113.3l-.1 .1M238.1 113.6l-6.2 6.2M242.2 114l-8.1 8.1M242.9 113.3l-.6 .6M246.9 113.7l-10.5 10.6M249.6 102.1l-4 4.1M250 106.2l-.3 .3M251.1 105.1l-.7 .7M251.1 114.1l-12.2 12.2M251.1 118.6l-7.8 7.7M251.1 123.1l-3.2 3.2"/>
</g>
<g font-size="8.5">
<text x="208.5" y="175.6">ShockBrace</text>
<text x="198.9" y="195.5">A</text>
</g>
<g font-size="8.1">
<text x="67.6" y="8.9">2</text>
<text x="207.3" y="8.9">1</text>
<text x="4.4" y="56.2">B</text>
<text x="270.4" y="56.2">B</text>
<text x="3.7" y="164.1">A</text>
<text x="269.7" y="164.1">A</text>
<text x="67.6" y="212.4">2</text>
<text x="207.3" y="212.4">1</text>
</g>
<g font-size="4.2" fill="#808080">
<text x="214.1" y="31.6">70.00</text>
<text x="164.4" y="58.5">22.76</text>
<text x="249.6" y="81">80.06</text>
<text x="138.2" y="116.5">6.80 M8x1.25</text>
<text x="210.5" y="117.2">45°</text>
<text x="140.3" y="121.6">2 Places</text>
<text x="239.5" y="133.1">12.70</text>
</g>
<g font-size="4.2">
<text x="101.7" y="37.2">A</text>
<text x="101.7" y="136.7">A</text>
<text x="203" y="142.3">SECTION A-A</text>
<text x="204.9" y="146.5">SCALE 1 : 1</text>
<text x="219.7" y="195.6">12</text>
</g>
<g font-size="3.4">
<text x="197.8" y="166">TITLE:</text>
<text x="198.7" y="188.1">SIZE</text>
<text x="207.5" y="188.1">DWG. NO.</text>
<text x="256.5" y="188.2">REV</text>
<text x="198.8" y="201.7">SCALE: 1:2</text>
<text x="217.7" y="201.8">WEIGHT:</text>
<text x="244.5" y="201.7">SHEET 1 OF 1</text>
</g>
<text font-size="3" x="14" y="213.5">SOLIDWORKS Educational Product. For Instructional Use Only.</text>
<text font-size="2.4" x="119.8" y="156.2">UNLESS OTHERWISE SPECIFIED:</text>
<g font-size="2.2">
<text x="119.5" y="161.8">DIMENSIONS ARE IN MM</text>
<text x="154.8" y="161.4">DRAWN</text>
<text x="175.4" y="156.6">NAME</text>
<text x="187.9" y="156.7">DATE</text>
<text x="119.5" y="164.4">TOLERANCES:</text>
<text x="119.5" y="167.1">FRACTIONAL</text>
<text x="154.9" y="166.3">CHECKED</text>
<text x="119.5" y="169.7">ANGULAR: MACH</text>
<text x="119.5" y="172.4">TWO PLACE DECIMAL</text>
<text x="142.5" y="169.7">BEND</text>
<text x="154.8" y="171">ENG APPR.</text>
<text x="119.5" y="175">THREE PLACE DECIMAL</text>
<text x="154.9" y="175.7">MFG APPR.</text>
<text x="154.9" y="180.4">Q.A.</text>
<text x="154.9" y="184.6">COMMENTS:</text>
</g>
<g font-size="2.1">
<text x="75.5" y="195.7">NEXT ASSY</text>
<text x="100.9" y="195.7">USED ON</text>
<text x="86.9" y="201.5">APPLICATION</text>
<text x="123.1" y="201.6">DO NOT SCALE DRAWING</text>
</g>
<g font-size="2">
<text x="31.5" y="182.9">PROPRIETARY AND CONFIDENTIAL</text>
<text x="119.2" y="180.6">INTERPRET GEOMETRIC</text>
<text x="119.2" y="183.1">TOLERANCING PER:</text>
<text x="27.8" y="186.5">THE INFORMATION CONTAINED IN THIS</text>
<text x="27.8" y="189">DRAWING IS THE SOLE PROPERTY OF</text>
<text x="27.8" y="191.6">&lt;INSERT COMPANY NAME HERE&gt;. ANY</text>
<text x="119.1" y="186.7">MATERIAL</text>
<text x="119.1" y="189.2">AL 7075-T6</text>
<text x="27.8" y="194.1">REPRODUCTION IN PART OR AS A WHOLE</text>
<text x="27.8" y="196.6">WITHOUT THE WRITTEN PERMISSION OF</text>
<text x="119.1" y="193.5">FINISH</text>
<text x="119.1" y="196">Machined FInish Break All Sharp Edges</text>
<text x="27.8" y="199.1">&lt;INSERT COMPANY NAME HERE&gt; IS</text>
<text x="27.8" y="201.7">PROHIBITED.</text>
</g>
</svg>
